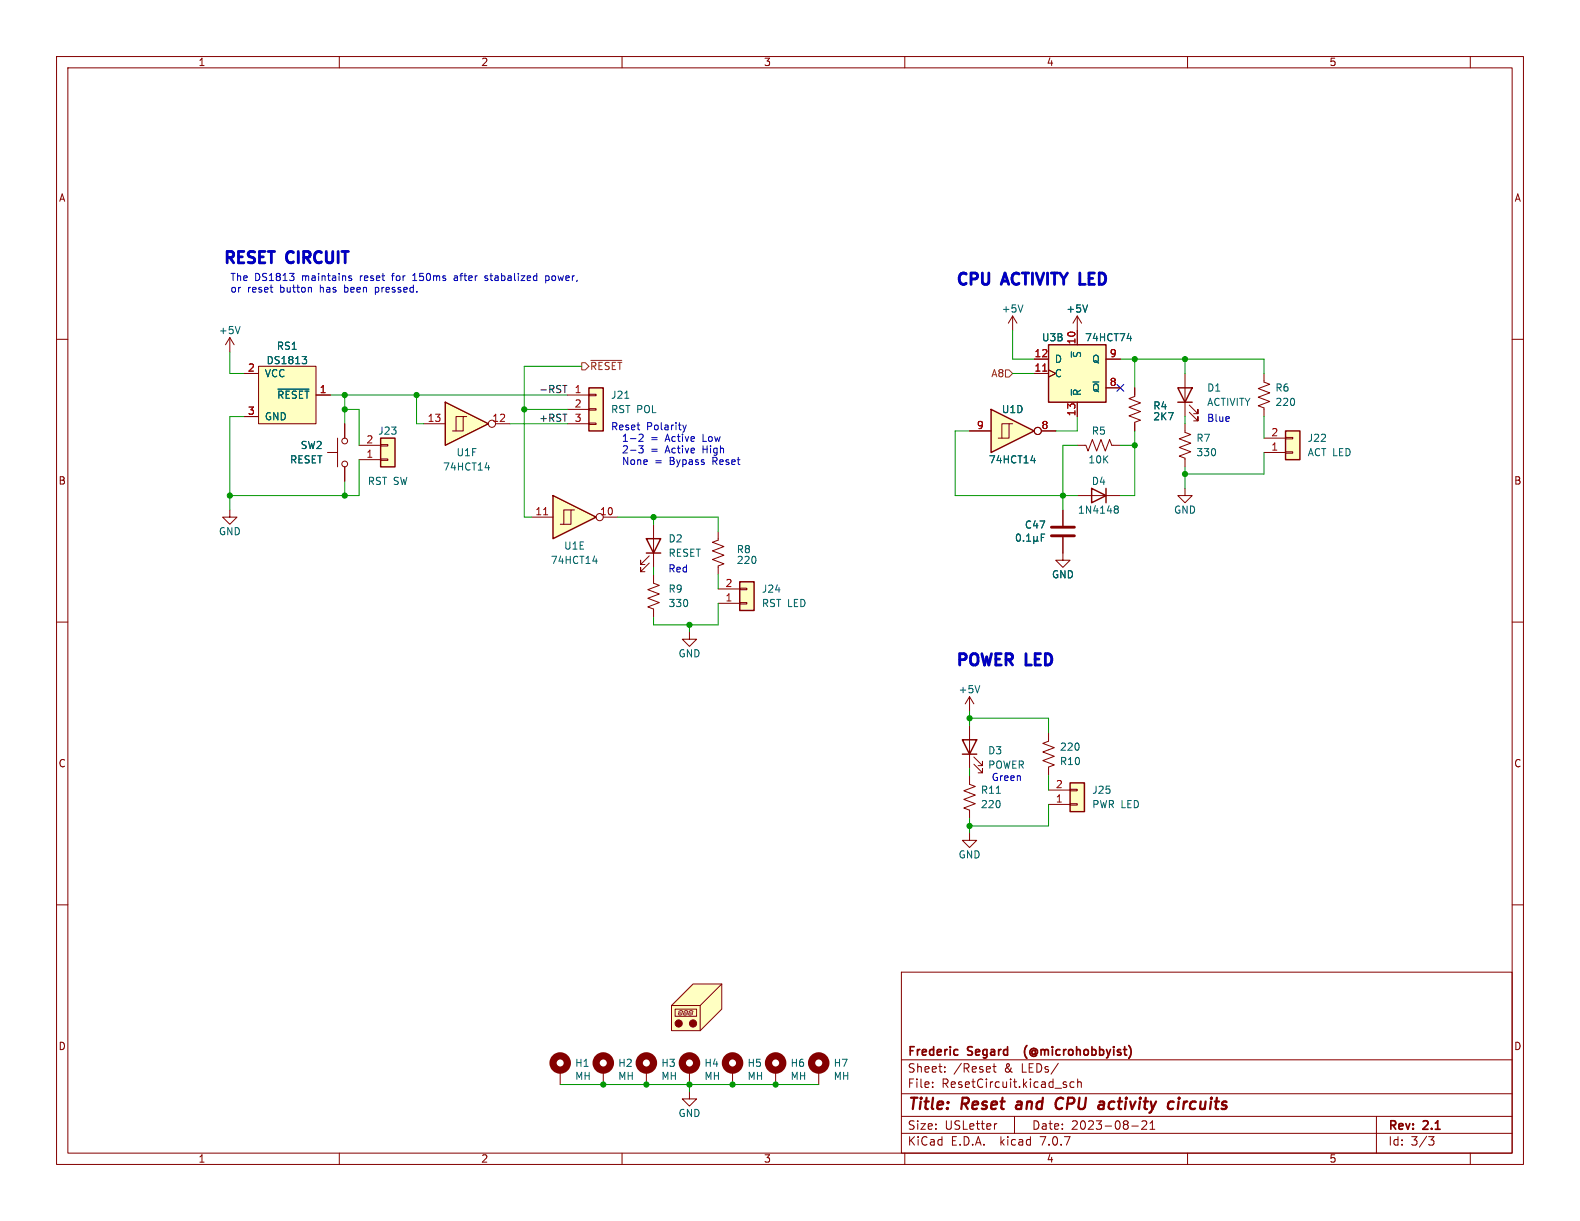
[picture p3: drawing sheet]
<svg xmlns="http://www.w3.org/2000/svg" width="279mm" height="216mm" viewBox="0 0 279 216" stroke-linecap="round" stroke-linejoin="round" font-family="sans-serif">
<g fill="none" stroke="#840000" stroke-width=".18">
<path d="M10 10h259.4v195.9h-259.4zM12 12h255.4v191.9h-255.4zM60 10v2M110 10v2M160 10v2M210 10v2M260 10v2M10 60h2M40.6 59.7l-.7 1.3M40.6 59.7v2.5M40.6 59.7l.8 1.3M190.5 55.9v5.1"/>
<path d="M190.5 55.9l-.8 1.3M190.5 55.9l.8 1.3M267.4 60h2M43.2 66h2.5M43.2 73.7h2.5M45.7 64.8h10.2v10.1h-10.2zM55.9 69.9h2.5M59.7 77.5v5.1M61 74.9v2.6M100.3 69.9h3.8M100.3 72.4h3.8M100.3 74.9h3.8"/>
<path d="M104.1 74.8h1.3v.3h-1.3zM104.1 72.3h1.3v.2h-1.3zM104.1 69.7h1.3v.3h-1.3zM182.9 66h2.5M182.9 63.5h2.5M185.4 65.4l1.3 .6-1.3 .7M190.5 71.1v2.6M195.6 63.5h2.5M195.6 68.6h2.5M40.6 90.2v1.2h1.3l-1.3 1.3-1.2-1.3h1.2M57.9 80h1.8M61 82.6v2.5"/>
<path d="M188 95v4.1h1.2l-1.2 1.2-1.3-1.2h1.3M188 90.2v2.8M209.5 86.4v1.2h1.3l-1.3 1.3-1.2-1.3h1.2M10 110h2M121.9 111.8v1.2h1.3l-1.3 1.3-1.3-1.3h1.3M267.4 110h2M10 160h2M171.4 147.3v1.3h1.3l-1.3 1.3-1.2-1.3h1.2M267.4 160h2M159.4 171.9h108v32h-108zM159.4 197.4h108M159.4 193.4h108"/>
<path d="M159.4 187.4h108M164.9 192.1v.2M164.9 191.4v.1M167.1 189.4v.2M167.1 188.7v.1M175.6 188.6h.5M175.8 188.1v1.3l.3 .2M176.3 198.7l-.3 .1M179.4 197.4v3M188.2 191.8l.4 .1v.2l-.2 .2h-.3M188.2 191.3l.4 .1M189.9 191.4l-.4-.1-.3 .3v.4l.2 .2h.5"/>
<path d="M190.6 191.4l.2-.1 .3 .1 .1 .9M190.6 190.8v1.5M200.1 199.1h1.2M202.7 198.3v.5l-.8 .9h.9M203.4 199.7h.8M203.4 198.6l.4-.4v1.5M243.4 197.4v6.5M60 203.9v2M110 203.9v2M159.4 200.4h108M160 203.9v2M210 203.9v2"/>
<path d="M252.6 201h1l-.5 .6 .4 .1 .1 .5-.3 .3h-.4M260 203.9v2"/>
<circle cx="61" cy="78" r=".51"/>
<circle cx="61" cy="82" r=".51"/>
</g>
<path d="M179.8 195.4l-.2 .4 .3 .3M186.7 195.6a.63 .63 0 0 0 1 .4M187.7 194.1a.88 .88 0 0 0-1 .9M208.4 194.8l-.1 1.3M208.5 194.1v.2M208.5 194.1l-.1 .1 .1 .1M208.5 194.1l.1 .1-.1 .1" fill="none" stroke="#840000" stroke-width=".4"/>
<path d="M169.2 185.6h.2M169.4 186.5l-.2 .1M181.6 184.9a1.72 1.72 0 0 0 0 2.2" fill="none" stroke="#840000" stroke-width=".3"/>
<g fill="#ffffc2" stroke="#ffffc2" stroke-width=".18">
<path d="M185.4 61h10.2v10.1h-10.2z"/>
<path d="M45.7 64.8h10.2v10.1h-10.2z"/>
<path d="M104.1 68.6h2.6v7.6h-2.6z"/>
</g>
<path d="M104.1 68.6h2.6v7.6h-2.6zM185.4 61h10.2v10.1h-10.2z" fill="none" stroke="#840000" stroke-width=".25"/>
<path d="M184.4 65.6h.7" fill="none" stroke="#a90000" stroke-width=".18"/>
<g fill="none" stroke="#006464" stroke-width=".18">
<path d="M42.5 57.7l-.5 1.3M192.3 53.9l-.4 1.3M199.3 59.8h.8M199.9 59.4v.9M49.1 68.8h5.5M53.4 63h.8l-.4 .5M54 63.5l.2 .3v.3l-.2 .2M110.5 70.4h.7M189.5 68.9v1M179.9 94.5l.1-.1a.68 .68 0 0 1 .5 .7 .68 .68 0 0 1-.5 .6 .84 .84 0 0 1-.1-1.2zM181 95.6v.1M181.5 95.7h.8"/>
<path d="M181.5 94.8l.4-.4v1.3M182.8 95.5l.2 .2h.2l.2-.2M182.8 94.9v1.2M183.4 95.5l.2 .2M183.4 94.9v.6M184.1 95h.5M184.7 94.4h-.6v1.3"/>
</g>
<path d="M185.9 94.7h4.1M185.9 93.2h4.1" fill="none" stroke="#840000" stroke-width=".51"/>
<path d="M78.7 71.1l7.7 3.8-7.7 3.8z" fill="#ffffc2"/>
<path d="M78.7 71.1l7.7 3.8-7.7 3.8z" fill="none" stroke="#840000" stroke-width=".25"/>
<g fill="none" stroke="#840000" stroke-width=".18">
<path d="M74.9 74.9h3.8M81.9 73.7h-1.3v2.5M82.5 73.7h-.6v2.5h-1.9M87.6 74.9h2.6M200.7 68.6v1.5l-1.1 .4 2.1 .7-2.1 .8 2.1 .8-2.1 .7 2.1 .8-1 .4v1.5M137.2 189.2v2.6"/>
<circle cx="87" cy="74.9" r=".63"/>
</g>
<path d="M85.8 82.7h.8M86.4 82.3v.8" fill="none" stroke="#006464" stroke-width=".18"/>
<circle cx="137.2" cy="188" r="1.27" fill="none" stroke="#840000" stroke-width="1.3"/>
<path d="M97.8 87.6l7.6 3.8-7.6 3.9z" fill="#ffffc2"/>
<path d="M208.3 68.6h2.5l-1.3 2.5zM208.3 71.1h2.5M227.3 76.2h2.6v5.1h-2.6zM97.8 87.6l7.6 3.8-7.6 3.9zM114.3 95.3h2.5l-1.2 2.5zM114.3 97.8h2.5M193 86.4l2.6 1.2-2.6 1.3zM195.6 86.4v2.5M130.8 102.9h2.5v5.1h-2.5zM170.2 130.8h2.5l-1.3 2.6zM170.2 133.4h2.5M189.2 138.4h2.6v5.1h-2.6z" fill="none" stroke="#840000" stroke-width=".25"/>
<g fill="none" stroke="#840000" stroke-width=".18">
<path d="M190.5 78.7h1.5l.4 1.1 .8-2.1 .7 2.1 .8-2.1 .8 2.1 .7-2.1 .4 1h1.5M209.5 74.9v1.6l1.1 .3-2.1 .8 2.1 .8-2.1 .7 2.1 .8-2.1 .7 1 .4v1.6M209.5 66v7.7M210.3 72.9l1.5 1.5v-.7v.7h-.7M210.3 71.6l1.5 1.6v-.8v.8h-.7M223.5 66v1.6l1 .3-2 .8 2 .8-2 .7 2 .8-2 .8 1 .3v1.6M223.5 77.5h3.8M227.3 77.3h1.3v.3h-1.3zM227.3 79.9h1.3v.2h-1.3zM94 91.4h3.8M101 90.2h-1.3v2.5M101.6 90.2h-.6v2.5h-1.9"/>
<path d="M106.7 91.4h2.5M114.8 99.6l-1.5 1.5v-.8v.8h.7M114.8 98.3l-1.5 1.5v-.7v.7h.7M115.6 92.7v7.6M127 94v1.5l-1 .4 2 .7-2 .8 2 .8-2 .7 2 .8-1 .4v1.5M190.5 87.6h7.6M223.5 80h3.8M115.6 101.6v1.5l1 .4-2 .8 2 .7-2 .8 2 .8-2 .7 1 .4v1.5M127 106.7h3.8M127 104.1h3.8M130.8 104h1.3v.3h-1.3zM130.8 106.6h1.3v.2h-1.3z"/>
<path d="M171.4 137.2v1.5l1.1 .4-2.1 .7 2.1 .8-2.1 .8 2.1 .7-2.1 .8 1 .4v1.5M171.4 128.3v7.6M172.2 135.1l1.5 1.6v-.8v.8h-.7M172.2 133.9l1.5 1.5v-.8v.8h-.7M185.4 129.5v1.6l-1 .3 2 .8-2 .8 2 .7-2 .8 2 .8-1 .3v1.6M185.4 139.7h3.8M189.2 139.6h1.3v.2h-1.3zM185.4 142.2h3.8M189.2 142.1h1.3v.3h-1.3zM106.7 189.2v2.6M114.3 189.2v2.6M121.9 193v1.3h1.3l-1.3 1.3-1.3-1.3h1.3"/>
<path d="M129.5 189.2v2.6M144.8 189.2v2.6"/>
<circle cx="106" cy="91.4" r=".63"/>
</g>
<path d="M96.1 91h.8" fill="none" stroke="#a90000" stroke-width=".18"/>
<path d="M104.8 99.2h.8M105.4 98.8v.8M197.2 90h.1M197.2 89.5h.3l.2 .1 .1 .2-.3 .2M197.3 90h.2M197.3 90l-.1 .1M197.5 90l.3 .3-.1 .3-.2 .1h-.3M176.2 140.3h.7" fill="none" stroke="#006464" stroke-width=".18"/>
<g fill="none" stroke="#840000" stroke-width="1.3">
<circle cx="106.7" cy="188" r="1.27"/>
<circle cx="114.3" cy="188" r="1.27"/>
<circle cx="129.5" cy="188" r="1.27"/>
<circle cx="144.8" cy="188" r="1.27"/>
</g>
<g fill="#ffffc2" stroke="#ffffc2" stroke-width=".18">
<path d="M130.8 102.9h2.5v5.1h-2.5z"/>
<path d="M227.3 76.2h2.6v5.1h-2.6z"/>
<path d="M189.2 138.4h2.6v5.1h-2.6z"/>
</g>
<path d="M175.3 72.4l7.6 3.8-7.6 3.8z" fill="#ffffc2"/>
<path d="M175.3 72.4l7.6 3.8-7.6 3.8z" fill="none" stroke="#840000" stroke-width=".25"/>
<g fill="none" stroke="#840000" stroke-width=".18">
<path d="M171.4 76.2h3.9M178.4 74.9h-1.2v2.6M179.1 74.9h-.7v2.6h-1.9M184.1 76.2h2.6M171.4 123.2l-.7 1.3M171.4 123.2v2.5M171.4 123.2l.8 1.3M121.9 189.2v2.6"/>
<circle cx="183.5" cy="76.2" r=".63"/>
</g>
<path d="M182.3 81.4h.8M182.9 81v.9M173.3 121.2l-.5 1.3" fill="none" stroke="#006464" stroke-width=".18"/>
<circle cx="121.9" cy="188" r="1.27" fill="none" stroke="#840000" stroke-width="1.3"/>
<path d="M122.6 174h5v4.4l-3.8 3.8h-5.1v-4.4z" fill="#ffffc2"/>
<g fill="none" stroke="#840000" stroke-width=".18">
<path d="M179.1 55.9l-.8 1.3M179.1 55.9v2.5M179.1 55.9l.7 1.3M190.5 58.4v2.6M43.2 66h2.5M43.2 73.7h2.5M55.9 69.9h2.5M61 74.9v2.6M63.5 78.7h3.8M67.3 78.6h1.3v.3h-1.3zM171.4 76.2h3.9M182.9 66h2.5"/>
<path d="M182.9 63.5h2.5M184.1 76.2h2.6M185.4 65.4l1.3 .6-1.3 .7M190.5 71.1v2.6M195.6 63.5h2.5M195.6 68.6h2.5M200.7 68.6v1.3M200.7 74.9v1.3M61 82.6v2.5M63.5 81.3h3.8M67.3 81.2h1.3v.2h-1.3zM188 90.2v2.8"/>
<path d="M188 95v2.8M119.4 178.4h3.8v1.3h-3.8zM120 179.2l-.1 .2M120 179.5h.4M120.1 178.8l-.1 .2M120.1 179.1h.3M120.2 178.7h.3M120.6 179.2l-.1 .2M120.7 178.8l-.1 .2M120.9 179.2v.2M121 179.5h.3M121 178.8v.2"/>
<path d="M121.1 179.1h.3M121.2 178.7h.3M121.5 179.2v.2M121.6 178.8v.2M121.8 179.2v.2M121.9 179.5h.3M121.9 178.8v.2M122 179.1h.3M122.1 178.7h.3M122.4 179.2v.2M122.5 178.8v.2M122.6 174h5v4.4l-3.8 3.8h-5.1v-4.4z"/>
<path d="M123.8 177.8v4.4M127.6 174l-3.8 3.8h-5.1M99.1 189.2v2.6"/>
<circle cx="183.5" cy="76.2" r=".63"/>
</g>
<g fill="#840000" stroke="#840000" stroke-width=".18">
<circle cx="120" cy="181" r=".63"/>
<circle cx="122.6" cy="181" r=".63"/>
</g>
<circle cx="99.1" cy="188" r="1.27" fill="none" stroke="#840000" stroke-width="1.3"/>
<g fill="none" stroke="#006464" stroke-width=".18">
<path d="M180.9 53.9l-.4 1.3M192.3 53.9l-.4 1.3M199.3 59.8h.8M199.9 59.4v.9M49.1 68.8h5.5M53.4 63h.8l-.4 .5M54 63.5l.2 .3v.3l-.2 .2M189.5 68.9v1M179.9 94.5l.1-.1a.68 .68 0 0 1 .5 .7 .68 .68 0 0 1-.5 .6 .84 .84 0 0 1-.1-1.2zM181 95.6v.1M181.5 95.7h.8M181.5 94.8l.4-.4v1.3"/>
<path d="M182.3 81.4h.8M182.8 95.5l.2 .2h.2l.2-.2M182.8 94.9v1.2M182.9 81v.9M183.4 95.5l.2 .2M183.4 94.9v.6M184.1 95h.5M184.7 94.4h-.6v1.3"/>
</g>
<path d="M67.3 77.5h2.5v5.1h-2.5z" fill="#ffffc2" stroke="#ffffc2" stroke-width=".18"/>
<path d="M67.3 77.5h2.5v5.1h-2.5z" fill="none" stroke="#840000" stroke-width=".25"/>
<path d="M102.9 64.1h.6l.6 .7-.6 .6h-.6zM104.5 63.7h5.5M177.8 65.4h.6l.7 .6-.7 .7h-.6z" fill="none" stroke="#725600" stroke-width=".18"/>
<path d="M99.5 68.2h.7" fill="none" stroke="#0f0f0f" stroke-width=".18"/>
<g fill="none" stroke="#0000c2" stroke-width=".18">
<path d="M51.2 48.3h.8l-.4 .5M51.9 48.9v.6M55 50.9l.1 .8M62.1 48.8h-.3l-.1 .1v.2l.4 .1v.4h-.4M66.4 50.8v1.3M66.4 51.6l.1 .1M66.5 50.8l-.1 .1M73 49.6h.7M73.2 48.5l-.2 .2M80.7 48.8h-.3M80.8 49.1h-.3l-.2 .2 .1 .3h.4M86.2 48.8h-.3l-.2 .2 .6 .4"/>
<path d="M86.3 49.4l-.2 .2h-.4M96.5 48.8h.4l.2 .2-.1 .6h-.5M96.5 48.8v1.2M112.9 78.8h.8l-.4 .5 .4 .1v.4l-.2 .3h-.4M113.2 76.8h.4l.1 .3-.8 .9h.8M120.8 75.2l.3 .8M121.1 76l-.2 .4M121.4 75.2l-.3 .8M124.3 76.8v1.2h.6M124.3 78.8v1.3M124.3 79.4h.7M126.1 80.9v1.2"/>
<path d="M126.1 81.5h.5"/>
</g>
<path d="M191 50.3h.9" fill="none" stroke="#0000c2" stroke-width=".5"/>
<g fill="none" stroke="#009600" stroke-width=".18">
<path d="M179.1 58.4v5.1h3.8M40.6 62.2v3.8h2.6M43.2 73.7h-2.6v16.5M58.4 69.9h41.9M61 72.4h2.5v6.3M61 69.9v5M73.7 69.9v5h1.2M90.2 74.9h10.1M92.7 72.4h7.6M102.9 64.8h-10.2v26.6h1.3M171.4 76.2h-2.5v11.4h21.6M179.1 66h3.8"/>
<path d="M190.5 78.7h-2.5v11.5M190.5 73.7v2.5h-3.8M198.1 78.7h2.6M198.1 63.5h25.4v2.5M200.7 76.2v11.4h-2.6M200.7 63.5v5.1M209.5 63.5v2.5M209.5 73.7v1.2M223.5 73.7v3.8M61 85.1v2.5M63.5 81.3v6.3h-22.9M109.2 91.4h17.8v2.6"/>
<path d="M115.6 91.4v1.3M209.5 82.6v3.8M223.5 80v3.8h-14M115.6 100.3v1.3M121.9 110.5v1.3M127 106.7v3.8h-11.4v-1.3M127 101.6v2.5M171.4 125.7v2.6M171.4 135.9v1.3M171.4 127h14v2.5M185.4 137.2v2.5M171.4 144.8v2.5"/>
<path d="M185.4 142.2v3.9h-14M99.1 191.8h45.7M121.9 191.8v1.2"/>
</g>
<path d="M197.5 68l1.2 1.2M198.7 68l-1.2 1.2" fill="none" stroke="#000084" stroke-width=".18"/>
<path d="M184.4 65.6h.7" fill="none" stroke="#a90000" stroke-width=".18"/>
<g fill="#009600" stroke="#009600" stroke-width=".18">
<circle cx="115.6" cy="91.4" r=".46"/>
<circle cx="92.7" cy="72.4" r=".46"/>
<circle cx="121.9" cy="110.5" r=".46"/>
<circle cx="188" cy="87.6" r=".46"/>
<circle cx="171.4" cy="127" r=".46"/>
<circle cx="137.2" cy="191.8" r=".46"/>
<circle cx="121.9" cy="191.8" r=".46"/>
<circle cx="114.3" cy="191.8" r=".46"/>
<circle cx="171.4" cy="146.1" r=".46"/>
<circle cx="129.5" cy="191.8" r=".46"/>
<circle cx="106.7" cy="191.8" r=".46"/>
<circle cx="61" cy="72.4" r=".46"/>
<circle cx="61" cy="69.9" r=".46"/>
<circle cx="61" cy="87.6" r=".46"/>
<circle cx="40.6" cy="87.6" r=".46"/>
<circle cx="73.7" cy="69.9" r=".46"/>
<circle cx="200.7" cy="63.5" r=".46"/>
<circle cx="209.5" cy="83.8" r=".46"/>
<circle cx="200.7" cy="78.7" r=".46"/>
<circle cx="209.5" cy="63.5" r=".46"/>
</g>
<g font-size="2.8" fill="#0000c2">
<text x="39.4" y="46.7">RESET</text>
<text x="51" y="46.7">CIRCUIT</text>
<text x="168.9" y="50.6">CPU</text>
<text x="177.6" y="50.6">ACTIVITY</text>
<text x="192.3" y="50.6">LED</text>
<text x="168.9" y="117.9">POWER</text>
<text x="181.7" y="117.9">LED</text>
</g>
<g font-size="2.8" fill="#840000">
<text x="160.4" y="196.8">Title:</text>
<text x="170.1" y="196.8">Reset</text>
<text x="180.6" y="196.8">and</text>
<text x="188.3" y="196.8">CPU</text>
<text x="196.7" y="196.8">activity</text>
<text x="209.8" y="196.8">circuits</text>
</g>
<g font-size="2.1" fill="#840000">
<text x="160.4" y="189.9">Sheet:</text>
<text x="160.4" y="187.1">Frederic</text>
<text x="168.6" y="189.9">/Reset</text>
<text x="171.2" y="187.1">Segard</text>
<text x="177.6" y="189.9">&amp;</text>
<text x="180.8" y="189.9">LEDs/</text>
<text x="182.4" y="187.1">(@microhobbyist)</text>
<text x="160.4" y="192.6">File:</text>
<text x="166.5" y="192.6">ResetCircuit.kicad_sch</text>
<text x="160.4" y="202.8">KiCad</text>
<text x="160.4" y="200">Size:</text>
<text x="167.1" y="200">USLetter</text>
<text x="168.1" y="202.8">E.D.A.</text>
<text x="177" y="202.8">kicad</text>
<text x="182.4" y="200">Date:</text>
<text x="184.2" y="202.8">7.0.7</text>
<text x="189.4" y="200">2023-08-21</text>
<text x="245.4" y="200.2">Rev:</text>
<text x="245.4" y="202.8">Id:</text>
<text x="249.5" y="202.8">3/3</text>
<text x="251.8" y="200.2">2.1</text>
</g>
<g font-size="1.8" fill="#840000">
<text x="35" y="11.9">1</text>
<text x="85" y="11.9">2</text>
<text x="135" y="11.9">3</text>
<text x="185" y="11.9">4</text>
<text x="235" y="11.9">5</text>
<text x="10.3" y="35.9">A</text>
<text x="267.7" y="35.9">A</text>
<text x="10.3" y="85.9">B</text>
<text x="267.7" y="85.9">B</text>
<text x="10.3" y="135.9">C</text>
<text x="267.7" y="135.9">C</text>
<text x="10.3" y="185.9">D</text>
<text x="267.7" y="185.9">D</text>
<text x="35" y="205.8">1</text>
<text x="85" y="205.8">2</text>
<text x="135" y="205.8">3</text>
<text x="185" y="205.8">4</text>
<text x="235" y="205.8">5</text>
</g>
<g font-size="1.8" fill="#0000c2">
<text x="40.6" y="49.8">The</text>
<text x="40.6" y="51.8">or</text>
<text x="43.7" y="51.8">reset</text>
<text x="45" y="49.8">DS1813</text>
<text x="49.6" y="51.8">button</text>
<text x="53.5" y="49.8">maintains</text>
<text x="56.9" y="51.8">has</text>
<text x="61.3" y="51.8">been</text>
<text x="63.9" y="49.8">reset</text>
<text x="67" y="51.8">pressed.</text>
<text x="69.8" y="49.8">for</text>
<text x="73.6" y="49.8">150ms</text>
<text x="81.2" y="49.8">after</text>
<text x="86.8" y="49.8">stabalized</text>
<text x="97.7" y="49.8">power,</text>
<text x="107.9" y="76.2">Reset</text>
<text x="114.3" y="76.2">Polarity</text>
<text x="213.4" y="74.7">Blue</text>
<text x="110.3" y="78.2">1-2</text>
<text x="110.3" y="80.3">2-3</text>
<text x="110.3" y="82.3">None</text>
<text x="115.5" y="78.2">=</text>
<text x="115.5" y="80.3">=</text>
<text x="116.2" y="82.3">=</text>
<text x="118.2" y="78.2">Active</text>
<text x="118.2" y="80.3">Active</text>
<text x="118.9" y="82.3">Bypass</text>
<text x="124.9" y="78.2">Low</text>
<text x="124.9" y="80.3">High</text>
<text x="126.7" y="82.3">Reset</text>
<text x="118.1" y="101.3">Red</text>
<text x="175.3" y="138.2">Green</text>
</g>
<g font-size="1.8" fill="#006464">
<text x="38.6" y="59.3">+5V</text>
<text x="177" y="55.5">+5V</text>
<text x="188.5" y="55.5">+5V</text>
<text x="47" y="64.6">DS1813</text>
<text x="48.9" y="62.1">RS1</text>
<text x="184.2" y="60.6">U3B</text>
<text x="186.4" y="64.4">D</text>
<text x="191.4" y="63.4" transform="rotate(-90 191.4 63.4)">~{S}</text>
<text x="191.8" y="60.6">74HCT74</text>
<text x="193" y="64.4">Q</text>
<text x="46.7" y="66.9">VCC</text>
<text x="48.9" y="70.7">~{RESET}</text>
<text x="108" y="70.7">J21</text>
<text x="186.4" y="66.9">C</text>
<text x="191.4" y="70.1" transform="rotate(-90 191.4 70.1)">~{R}</text>
<text x="193" y="69.4">~{Q}</text>
<text x="213.4" y="69.4">D1</text>
<text x="213.4" y="72">ACTIVITY</text>
<text x="225.4" y="69.4">R6</text>
<text x="225.4" y="72">220</text>
<text x="46.7" y="74.5">GND</text>
<text x="66.8" y="77.1">J23</text>
<text x="108" y="73.3">RST POL</text>
<text x="177.1" y="73.3">U1D</text>
<text x="193" y="77.1">R5</text>
<text x="203.8" y="72.6">R4</text>
<text x="203.8" y="74.5">2K7</text>
<text x="51.2" y="82.1">RESET</text>
<text x="53.1" y="79.6">SW2</text>
<text x="78.2" y="83.4">74HCT14</text>
<text x="80.6" y="80.9">U1F</text>
<text x="174.8" y="82.1">74HCT14</text>
<text x="192.4" y="82.1">10K</text>
<text x="211.5" y="78.3">R7</text>
<text x="211.5" y="80.9">330</text>
<text x="231.1" y="80.9">ACT LED</text>
<text x="231.1" y="78.3">J22</text>
<text x="64.9" y="86">RST SW</text>
<text x="193" y="86">D4</text>
<text x="38.6" y="94.8">GND</text>
<text x="181.1" y="93.7">C47</text>
<text x="190.5" y="91">1N4148</text>
<text x="207.5" y="91">GND</text>
<text x="97.3" y="99.9">74HCT14</text>
<text x="99.7" y="97.4">U1E</text>
<text x="118.1" y="96.1">D2</text>
<text x="118.1" y="98.7">RESET</text>
<text x="130.2" y="98">R8</text>
<text x="130.2" y="99.9">220</text>
<text x="118.1" y="105">R9</text>
<text x="118.1" y="107.5">330</text>
<text x="134.6" y="105">J24</text>
<text x="134.6" y="107.5">RST LED</text>
<text x="185.9" y="102.5">GND</text>
<text x="119.9" y="116.4">GND</text>
<text x="169.4" y="122.8">+5V</text>
<text x="174.6" y="133.6">D3</text>
<text x="174.6" y="136.1">POWER</text>
<text x="187.3" y="132.9">220</text>
<text x="187.3" y="135.5">R10</text>
<text x="173.4" y="143.1">220</text>
<text x="173.4" y="140.6">R11</text>
<text x="193" y="143.1">PWR LED</text>
<text x="193" y="140.6">J25</text>
<text x="169.4" y="152">GND</text>
<text x="101.6" y="191.2">MH</text>
<text x="101.6" y="188.8">H1</text>
<text x="109.2" y="191.2">MH</text>
<text x="109.2" y="188.8">H2</text>
<text x="116.8" y="191.2">MH</text>
<text x="116.8" y="188.8">H3</text>
<text x="124.5" y="191.2">MH</text>
<text x="124.5" y="188.8">H4</text>
<text x="132.1" y="191.2">MH</text>
<text x="132.1" y="188.8">H5</text>
<text x="139.7" y="191.2">MH</text>
<text x="139.7" y="188.8">H6</text>
<text x="147.3" y="191.2">MH</text>
<text x="147.3" y="188.8">H7</text>
<text x="119.9" y="197.7">GND</text>
</g>
<g font-size="1.8" fill="#a90000">
<text x="43.7" y="65.8">2</text>
<text x="182.8" y="65.8">11</text>
<text x="182.8" y="63.2">12</text>
<text x="190.2" y="61" transform="rotate(-90 190.2 61)">10</text>
<text x="196.1" y="63.2">9</text>
<text x="56.4" y="69.6">1</text>
<text x="101.5" y="69.6">1</text>
<text x="196.1" y="68.3">8</text>
<text x="43.7" y="73.4">3</text>
<text x="75.5" y="74.7">13</text>
<text x="87" y="74.7">12</text>
<text x="101.5" y="72.1">2</text>
<text x="101.5" y="74.7">3</text>
<text x="172.6" y="75.9">9</text>
<text x="184.1" y="75.9">8</text>
<text x="190.2" y="73.7" transform="rotate(-90 190.2 73.7)">13</text>
<text x="224.7" y="77.2">2</text>
<text x="64.7" y="81">1</text>
<text x="64.7" y="78.5">2</text>
<text x="224.7" y="79.8">1</text>
<text x="94.6" y="91.2">11</text>
<text x="106" y="91.2">10</text>
<text x="128.2" y="106.4">1</text>
<text x="128.2" y="103.9">2</text>
<text x="186.6" y="142">1</text>
<text x="186.6" y="139.4">2</text>
</g>
<g font-size="1.8" fill="#725600">
<text x="104.2" y="65.6">~{RESET}</text>
<text x="175.2" y="66.9">A8</text>
</g>
<g font-size="1.8" fill="#0f0f0f">
<text x="95.2" y="69.6">-RST</text>
<text x="95.2" y="74.7">+RST</text>
</g>
</svg>
